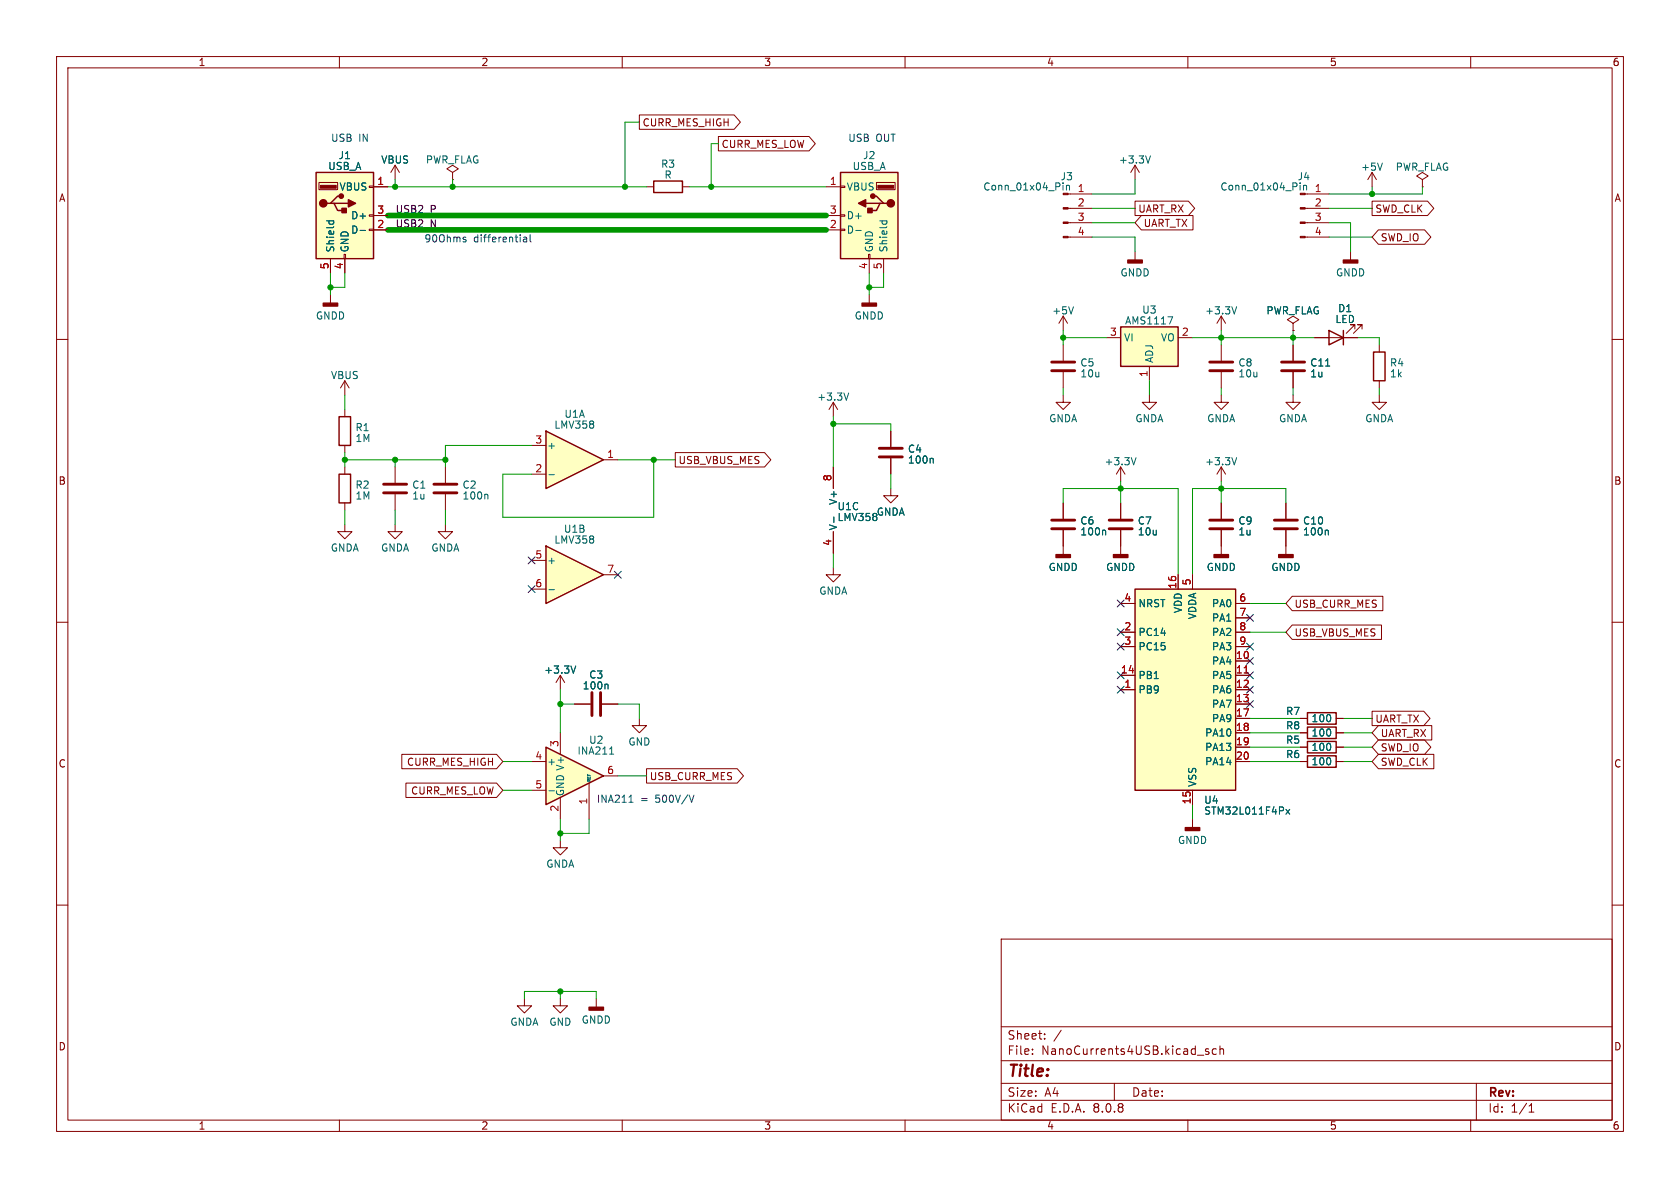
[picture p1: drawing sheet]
<svg xmlns="http://www.w3.org/2000/svg" width="297mm" height="210mm" viewBox="0 0 297 210" stroke-linecap="round" stroke-linejoin="round" font-family="sans-serif">
<g fill="none" stroke="#840000" stroke-width=".18">
<path d="M10 10h277v190h-277zM12 12h273v186h-273zM60 10v2M110 10v2M160 10v2M210 10v2M260 10v2M69.8 29.2l-.7 1.3M69.8 29.2v2.6M69.8 29.2l.8 1.3M238.8 44.5v1.5M10 60h2"/>
<path d="M188 69.9v1.2h1.2l-1.2 1.3-1.3-1.3h1.3M285 60h2M10 110h2M285 110h2M10 160h2M177 166h108v32h-108zM285 160h2M60 198v2M110 198v2M160 198v2M177 194.5h108M177 191.5h108"/>
<path d="M177 187.5h108M177 181.5h108M182.5 186.3v.1M182.5 185.5v.1M184.7 183.6v.1M184.7 182.8v.1M187.6 182.1l-1.3 2M197 191.5v3M210 198v2M213.7 185.5l-.4-.1-.2 .2 .1 .2 .5 .2v.3h-.6M215 185.5l-.4-.1-.3 .3v.4l.2 .2h.5M215.7 185.5l.2-.1 .3 .1 .1 .9"/>
<path d="M215.7 184.9v1.5M260 198v2M261 191.5v6.5M270.3 196.6h.9M270.3 195.5l.4-.4v1.5"/>
</g>
<path d="M237.5 46h2.5v.5h-2.5z" fill="#840000" stroke="#840000" stroke-width=".25"/>
<path d="M96.5 96.5l10.2 5.1-10.2 5.1z" fill="#ffffc2"/>
<path d="M96.5 96.5l10.2 5.1-10.2 5.1z" fill="none" stroke="#840000" stroke-width=".25"/>
<path d="M94 99.1h2.5M94 104.1h2.5M106.7 101.6h2.5M99.1 148.6v1.3h1.2l-1.2 1.2-1.3-1.2h1.3" fill="none" stroke="#840000" stroke-width=".18"/>
<path d="M97 104.2h1" fill="none" stroke="#006464" stroke-width=".18"/>
<path d="M55.9 30.5h10.1v15.2h-10.1z" fill="#ffffc2"/>
<path d="M55.9 30.5h10.1v15.2h-10.1zM58.4 35.9h.7l.6 1.3h1.3M59.1 35.9h2.5M60.3 34.7h-.6l-1.3 1.2h-.6" fill="none" stroke="#840000" stroke-width=".25"/>
<g fill="#840000" stroke="#840000" stroke-width=".25">
<path d="M61.6 35.3l1.3 .6-1.3 .7z"/>
<path d="M60.5 36.8h.7v.8h-.7z"/>
<path d="M57.1 53.6h2.6v.5h-2.6z"/>
<circle cx="57.1" cy="35.9" r=".63"/>
<circle cx="60.3" cy="34.7" r=".38"/>
</g>
<path d="M56.6 32.8h2.8v.5h-2.8z" fill="#840000" stroke="#840000" stroke-width=".18"/>
<path d="M56.4 32.3h3.3v1.2h-3.3zM65.3 38h.7v.2h-.7zM65.3 32.9h.7v.2h-.7zM66 33h2.6M66 38.1h2.6M58.4 45.7v2.6M58.4 52.1v1.5M60.8 45h.3v.7h-.3zM61 45.7v2.6M65.3 40.5h.7v.3h-.7zM66 40.6h2.6" fill="none" stroke="#840000" stroke-width=".18"/>
<path d="M57.7 39h1.3M58.2 39v.4M58.9 39l.1 .4M63.7 40.7h.9" fill="none" stroke="#006464" stroke-width=".18"/>
<path d="M198.1 57.8h10.2v7h-10.2z" fill="#ffffc2"/>
<path d="M198.1 57.8h10.2v7h-10.2zM59.9 73.7h2.1v5h-2.1zM59.9 83.8h2.1v5.1h-2.1z" fill="none" stroke="#840000" stroke-width=".25"/>
<g fill="none" stroke="#840000" stroke-width=".18">
<path d="M200.7 29.2v2.6M200.7 29.2l-.8 1.3M200.7 29.2l.7 1.3M195.6 59.7h2.5M200.7 44.5v1.5M208.3 59.7h2.5M215.9 55.9l-.8 1.3M215.9 55.9v2.5M215.9 55.9l.8 1.3M228.6 57.2l1-.7-1-.6-1 .6 1 .7v1.2M228.6 58.4h.1M61 67.3l-.8 1.3"/>
<path d="M61 67.3v2.6M61 72.4v1.3M61 78.7v1.3M61 67.3l.7 1.3M203.2 69.9v1.2h1.3l-1.3 1.3-1.3-1.3h1.3M203.2 64.8v2.5M215.9 69.9v1.2h1.3l-1.3 1.3-1.3-1.3h1.3M215.9 61v2.8M215.9 65.8v2.8M228.6 61v2.8M228.6 65.8v2.8M61 92.7v1.3h1.2l-1.2 1.3-1.3-1.3h1.3"/>
<path d="M61 82.6v1.2M61 88.9v1.3M69.8 92.7v1.3h1.3l-1.3 1.3-1.2-1.3h1.2M69.8 82.6v2.7M69.8 87.4v2.8M78.7 82.6v2.7M78.7 87.4v2.8M198.1 96.5v1.5M99.1 119.4l-.8 1.3M99.1 119.4v2.5M99.1 119.4l.7 1.3M92.7 176.5v1.3h1.3l-1.3 1.3-1.3-1.3h1.3"/>
<path d="M99.1 176.5v1.3h1.2l-1.2 1.3-1.3-1.3h1.3"/>
</g>
<path d="M203.4 27.6l-.4 1.2M206.5 56h.8l-.5 1.3M218.6 54.2l-.4 1.3M234.4 64.7h.7M86.1 87.4l.1 .2v.6M101.8 117.7l-.4 1.3" fill="none" stroke="#006464" stroke-width=".18"/>
<g fill="#840000" stroke="#840000" stroke-width=".25">
<path d="M199.4 46h2.5v.5h-2.5z"/>
<path d="M196.8 98h2.6v.6h-2.6z"/>
</g>
<path d="M213.9 65.5h4M213.9 64h4M226.6 65.5h4M226.6 64h4M67.8 87.1h4.1M67.8 85.6h4.1M76.7 87.1h4.1M76.7 85.6h4.1" fill="none" stroke="#840000" stroke-width=".51"/>
<path d="M96.5 76.2l10.2 5.1-10.2 5.1z" fill="#ffffc2"/>
<path d="M234.9 58.4l2.6 1.3-2.6 1.3zM237.5 58.4v2.6M96.5 76.2l10.2 5.1-10.2 5.1zM242.8 62.2h2.1v5.1h-2.1z" fill="none" stroke="#840000" stroke-width=".25"/>
<path d="M232.4 59.7h7.6M239.5 58.2v-.8h-.7h.7l-1.5 1.5M240.8 58.2v-.8h-.8h.8l-1.5 1.5M94 78.7h2.5M243.8 61v1.2M243.8 67.3v1.3M94 83.8h2.5M106.7 81.3h2.5" fill="none" stroke="#840000" stroke-width=".18"/>
<path d="M97 83.9h1" fill="none" stroke="#006464" stroke-width=".18"/>
<path d="M148.6 30.5h10.1v15.2h-10.1z" fill="#ffffc2"/>
<path d="M115.6 32h5v2h-5zM148.6 30.5h10.1v15.2h-10.1zM153 35.9h2.6M154.3 34.7h.6l1.3 1.2h.6M156.2 35.9h-.6l-.7 1.3h-1.2" fill="none" stroke="#840000" stroke-width=".25"/>
<g fill="#840000" stroke="#840000" stroke-width=".25">
<path d="M151.8 35.9l1.2-.6v1.3z"/>
<path d="M153.4 36.8h.8v.8h-.8z"/>
<path d="M152.4 53.6h2.5v.5h-2.5z"/>
<circle cx="157.5" cy="35.9" r=".63"/>
<circle cx="154.3" cy="34.7" r=".38"/>
</g>
<path d="M155.2 32.8h2.8v.5h-2.8z" fill="#840000" stroke="#840000" stroke-width=".18"/>
<g fill="none" stroke="#840000" stroke-width=".18">
<path d="M80 30.5l1-.7-1-.6-1 .6 1 .7v1.3M80 31.8h.1M114.3 33h1.3M120.6 33h1.3M146 33h2.6M146 38.1h2.6M148.6 38h.8v.2h-.8zM148.6 32.9h.8v.2h-.8zM154.9 32.3h3.3v1.2h-3.3zM242.6 30.5l-.8 1.3M242.6 30.5v2.5M242.6 30.5l.7 1.3"/>
<path d="M251.5 31.8l1-.7-1-.6-1.1 .6 1.1 .7v1.2M251.5 33h.1M146 40.6h2.6M148.6 40.5h.8v.3h-.8zM153.5 45h.3v.7h-.3zM153.7 45.7v2.6M153.7 52.1v1.5M156.2 45.7v2.6M147.3 71.1v2.6M147.3 71.1l-.7 1.3M147.3 71.1l.8 1.3M147.3 82.6v3.8"/>
<path d="M147.3 94v3.8M147.3 100.3v1.3h1.3l-1.3 1.3-1.3-1.3h1.3"/>
</g>
<path d="M155.5 39h1.3M156 39l-.1 .4M156.7 39l.1 .4M244.4 28.8l-.4 1.3M151.3 40.7h.9M150 69.5l-.4 1.2M147.4 91.4v1" fill="none" stroke="#006464" stroke-width=".18"/>
<path d="M96.5 132.1l10.2 5.1-10.2 5z" fill="#ffffc2"/>
<path d="M96.5 132.1l10.2 5.1-10.2 5z" fill="none" stroke="#840000" stroke-width=".25"/>
<g fill="none" stroke="#840000" stroke-width=".18">
<path d="M188.8 39.4h4.2M188.8 36.8h4.2M188.8 34.3h4.2M230.7 39.4h4.2M230.7 36.8h4.2M230.7 34.3h4.2M188 55.9l-.8 1.3M188 55.9v2.5M188 55.9l.7 1.3M188.8 41.9h4.2M230.7 41.9h4.2M157.5 76.2v2.8"/>
<path d="M228.6 69.9v1.2h1.3l-1.3 1.3-1.3-1.3h1.3M243.8 69.9v1.2h1.3l-1.3 1.3-1.2-1.3h1.2M78.7 92.7v1.3h1.3l-1.3 1.3-1.2-1.3h1.2M157.5 86.4v1.2h1.2l-1.2 1.3-1.3-1.3h1.3M157.5 81v2.8M188 96.5v1.5M94 134.6h2.5M94 139.7h2.5M99.1 129.5v3.9M101.6 124.5h2.8M104.1 138.4v6.4M106.4 124.5h2.8"/>
<path d="M106.7 137.2h2.5M113 127v1.3h1.3l-1.3 1.2-1.2-1.2h1.2M99.1 141v3.8M210.8 144.8v1.5M105.4 176.5v1.6"/>
</g>
<g fill="none" stroke="#006464" stroke-width=".18">
<path d="M187.9 32.8v.8M188.5 32.8v.8M188.5 32.9l.2-.1h.3l.1 .8M229.8 32.8v.8M230.4 32.9l.2-.1h.3l.1 .8M230.4 32.8v.8M189.8 54.2l-.4 1.3M164.8 81l.2 .2v.7M97 139.8h1M103.9 136.9v.2h.5M103.9 137.3v.3h.5M103.9 137.8v.3h.5"/>
<path d="M107.3 120.9l.2 .2v.7M107.8 133.3h.7"/>
</g>
<path d="M155.4 79.2h4.1M155.4 80.8h4.1M104.6 122.4v4.1M106.2 122.4v4.1" fill="none" stroke="#840000" stroke-width=".51"/>
<g fill="#840000" stroke="#840000" stroke-width=".18">
<path d="M188 41.8h.8v.2h-.8z"/>
<path d="M188 39.2h.8v.3h-.8z"/>
<path d="M188 36.7h.8v.3h-.8z"/>
<path d="M188 34.2h.8v.2h-.8z"/>
<path d="M229.9 41.8h.8v.2h-.8z"/>
<path d="M229.9 39.2h.8v.3h-.8z"/>
<path d="M229.9 36.7h.8v.3h-.8z"/>
<path d="M229.9 34.2h.8v.2h-.8z"/>
</g>
<g fill="#840000" stroke="#840000" stroke-width=".25">
<path d="M186.7 98h2.5v.6h-2.5z"/>
<path d="M104.1 178.1h2.6v.5h-2.6z"/>
<path d="M209.5 146.3h2.6v.5h-2.6z"/>
</g>
<path d="M200.7 104.1h17.7v35.6h-17.7z" fill="#ffffc2"/>
<path d="M200.7 104.1h17.7v35.6h-17.7zM231.1 128.5h5.1v2.1h-5.1zM231.1 133.6h5.1v2h-5.1zM231.1 131.1h5.1v2h-5.1zM231.1 126h5.1v2h-5.1z" fill="none" stroke="#840000" stroke-width=".25"/>
<g fill="none" stroke="#840000" stroke-width=".18">
<path d="M66 33h2.6M66 38.1h2.6M113 20.3h16.8l1.1 1.3-1.1 1.3h-16.8zM127 24.1h16l1.1 1.3-1.1 1.3h-16zM200.7 35.6h9.4l1.1 1.2-1.1 1.3h-9.4zM201.8 38.1h9.1v2.5h-9.1l-1.1-1.2zM242.6 35.6h9.8l1.1 1.2-1.1 1.3h-9.8zM58.4 45.7v2.6M61 45.7v2.6M66 40.6h2.6M228.6 58.4h.1M232.4 59.7h2.5"/>
<path d="M237.5 59.7h2.5M243.7 40.6h8.1l1.2 1.3-1.2 1.3h-8.1l-1.1-1.3zM157.5 76.2v2.8M188 61v2.8M188 65.8v2.8M228.6 61v2.8M228.6 65.8v2.8M119.4 80h15.8l1.1 1.3-1.1 1.3h-15.8zM147.3 82.6v3.8M147.3 94v3.8M157.5 81v2.8M188 88.9v2.8"/>
<path d="M188 93.7v2.8M198.1 82.6v2.5M198.1 88.9v2.8M198.1 93.7v2.8M198.1 82.6l-.7 1.2M198.1 82.6l.8 1.2M215.9 82.6l-.8 1.2M215.9 82.6v2.5M215.9 88.9v2.8M215.9 93.7v4.3M215.9 82.6l.8 1.2M227.3 88.9v2.8"/>
<path d="M227.3 93.7v4.3M198.1 119.4h2.6M198.1 111.8h2.6M198.1 114.3h2.6M198.1 106.7h2.6M208.3 101.6v2.5M210.8 101.6v2.5M218.4 116.8h2.6M218.4 119.4h2.6M218.4 111.8h2.6M218.4 114.3h2.6M218.4 106.7h2.6"/>
<path d="M218.4 109.2h2.6M228.4 105.4h16.1v2.6h-16.1l-1.1-1.3zM228.4 110.5h15.8v2.5h-15.8l-1.1-1.2zM71 133.3h16.8l1.1 1.3-1.1 1.3h-16.8zM71.8 138.4h16l1.1 1.3-1.1 1.3h-16zM101.6 124.5h2.8M106.4 124.5h2.8M114.3 135.9h16l1.1 1.3-1.1 1.2h-16zM198.1 121.9h2.6M210.8 139.7v2.5M218.4 121.9h2.6M218.4 124.5h2.6"/>
<path d="M218.4 127h2.6M218.4 129.5h2.6M218.4 132.1h2.6M218.4 134.6h2.6M229.9 127h1.2M229.9 129.5h1.2M229.9 132.1h1.2M229.9 134.6h1.2M236.2 127h1.3M236.2 129.5h1.3M236.2 132.1h1.3M236.2 134.6h1.3"/>
<path d="M242.6 125.7h9.1l1.1 1.3-1.1 1.3h-9.1zM243.7 130.8h8.1l1.2 1.3-1.2 1.3h-8.1l-1.1-1.3zM243.7 133.3h9.8v2.6h-9.8l-1.1-1.3zM243.7 128.3h9.4v2.5h-9.4l-1.1-1.3z"/>
</g>
<path d="M220 119h.7" fill="none" stroke="#a90000" stroke-width=".18"/>
<g fill="none" stroke="#006464" stroke-width=".18">
<path d="M57.7 39h1.3M58.2 39v.4M58.9 39l.1 .4M63.7 40.7h.9M234.4 64.7h.7M147.4 91.4v1M164.8 81l.2 .2v.7M195.3 93.7l.2 .2v.7M200.8 80.9l-.4 1.3M218.6 80.9l-.4 1.3M234.7 93.7l.1 .2v.7M101.8 117.7l-.4 1.3"/>
<path d="M107.3 120.9l.2 .2v.7M227.3 143.1l.7 .8M228 143.1l-.7 .8"/>
</g>
<path d="M185.9 65.5h4.1M185.9 64h4.1M185.9 93.5h4.1M185.9 91.9h4.1M196.1 93.5h4.1M196.1 91.9h4.1M213.9 93.5h4M213.9 91.9h4M225.3 93.5h4.1M225.3 91.9h4.1" fill="none" stroke="#840000" stroke-width=".51"/>
<g fill="#840000" stroke="#840000" stroke-width=".25">
<path d="M226.1 98h2.5v.6h-2.5z"/>
<path d="M214.6 98h2.6v.6h-2.6z"/>
</g>
<path d="M82 42.3l.3 .1 .1 .2-.2 .2h-.2M82 41.9l.3 .1M92.6 42h.5v.8M93.1 42.2l-.4 .1-.2 .2 .2 .3 .4-.1M93.7 41.5v1.1l.2 .2M111.2 141.8h.7M122.7 140.6l-.4 1.2" fill="none" stroke="#0000c2" stroke-width=".18"/>
<g fill="none" stroke="#009600" stroke-width=".18">
<path d="M68.6 33h45.7M69.8 31.8v1.2M80 31.8v1.2M113 21.6h-2.5v11.4M121.9 33h24.1M127 25.4h-1.3v7.6M193 39.4h7.7M193 36.8h7.7M200.7 31.8v2.5h-7.7M234.9 39.4h3.9v5.1M234.9 36.8h7.7M242.6 33v1.3"/>
<path d="M251.5 33v1.3h-16.6M58.4 48.3v3.8M61 48.3v2.5h-2.6M153.7 48.3v3.8M156.2 48.3v2.5h-2.5M188 59.7h7.6M188 58.4v2.6M193 41.9h7.7v2.6M210.8 59.7h21.6M215.9 58.4v2.6M228.6 58.4v2.6M234.9 41.9h7.7"/>
<path d="M240 59.7h3.8v1.3M61 69.9v2.5M94 78.7h-15.3v3.9M147.3 73.7v8.9M147.3 74.9h10.2v1.3M188 68.6v1.3M203.2 67.3v2.6M215.9 68.6v1.3M228.6 68.6v1.3M243.8 68.6v1.3M61 81.3h17.7M61 80v2.6"/>
<path d="M61 90.2v2.5M69.8 81.3v1.3M69.8 90.2v2.5M78.7 90.2v2.5M109.2 81.3h10.2M115.6 81.3v10.1h-26.7v-7.6h5.1M147.3 97.8v2.5M157.5 83.8v2.6M188 88.9v-2.5h20.3v15.2M198.1 85.1v3.8M215.9 85.1v3.8M227.3 88.9v-2.5h-16.5v15.2"/>
<path d="M221 106.7h6.3M221 111.8h6.3M88.9 139.7h5.1M88.9 134.6h5.1M99.1 121.9v7.6M99.1 124.5h2.5M109.2 124.5h3.8v2.5M109.2 137.2h5.1M221 134.6h8.9M221 132.1h8.9M221 127h8.9M221 129.5h8.9"/>
<path d="M237.5 134.6h5.1M237.5 132.1h5.1M237.5 127h5.1M237.5 129.5h5.1M99.1 144.8v3.8M104.1 144.8v2.5h-5M210.8 142.2v2.6M92.7 176.5v-1.2h12.7v1.2M99.1 175.3v1.2"/>
</g>
<path d="M68.6 38.1h77.4M68.6 40.6h77.4" fill="none" stroke="#009600" stroke-width="1"/>
<g fill="none" stroke="#000084" stroke-width=".18">
<path d="M93.4 98.5l1.2 1.2M94.6 98.5l-1.2 1.2M93.4 103.5l1.2 1.2M94.6 103.5l-1.2 1.2M108.6 101l1.2 1.2M109.8 101l-1.2 1.2M197.5 118.8l1.2 1.2M197.5 113.7l1.2 1.2M197.5 106.1l1.2 1.2M197.5 111.2l1.2 1.2M198.7 118.8l-1.2 1.2M198.7 113.7l-1.2 1.2"/>
<path d="M198.7 106.1l-1.2 1.2M198.7 111.2l-1.2 1.2M220.4 113.7l1.2 1.2M220.4 118.8l1.2 1.2M220.4 108.6l1.2 1.2M220.4 116.2l1.2 1.2M221.6 113.7l-1.2 1.2M221.6 118.8l-1.2 1.2M221.6 108.6l-1.2 1.2M221.6 116.2l-1.2 1.2M197.5 121.3l1.2 1.2M198.7 121.3l-1.2 1.2"/>
<path d="M220.4 123.9l1.2 1.2M220.4 121.3l1.2 1.2M221.6 123.9l-1.2 1.2M221.6 121.3l-1.2 1.2"/>
</g>
<g fill="#009600" stroke="#009600" stroke-width=".18">
<circle cx="58.4" cy="50.8" r=".46"/>
<circle cx="69.8" cy="33" r=".46"/>
<circle cx="80" cy="33" r=".46"/>
<circle cx="69.8" cy="81.3" r=".46"/>
<circle cx="61" cy="81.3" r=".46"/>
<circle cx="153.7" cy="50.8" r=".46"/>
<circle cx="147.3" cy="74.9" r=".46"/>
<circle cx="188" cy="59.7" r=".46"/>
<circle cx="228.6" cy="59.7" r=".46"/>
<circle cx="242.6" cy="34.3" r=".46"/>
<circle cx="215.9" cy="59.7" r=".46"/>
<circle cx="99.1" cy="147.3" r=".46"/>
<circle cx="99.1" cy="124.5" r=".46"/>
<circle cx="99.1" cy="175.3" r=".46"/>
<circle cx="115.6" cy="81.3" r=".46"/>
<circle cx="198.1" cy="86.4" r=".46"/>
<circle cx="215.9" cy="86.4" r=".46"/>
<circle cx="110.5" cy="33" r=".46"/>
<circle cx="125.7" cy="33" r=".46"/>
<circle cx="78.7" cy="81.3" r=".46"/>
</g>
<text font-size="2.8" fill="#840000" x="178" y="190.9">Title:</text>
<g font-size="2.1" fill="#840000">
<text x="178" y="184">Sheet:</text>
<text x="178" y="186.7">File:</text>
<text x="184.1" y="186.7">NanoCurrents4USB.kicad_sch</text>
<text x="178" y="196.9">KiCad</text>
<text x="178" y="194.1">Size:</text>
<text x="184.7" y="194.1">A4</text>
<text x="185.7" y="196.9">E.D.A.</text>
<text x="193.3" y="196.9">8.0.8</text>
<text x="200" y="194.1">Date:</text>
<text x="263" y="194.3">Rev:</text>
<text x="263" y="196.9">Id:</text>
<text x="267.1" y="196.9">1/1</text>
</g>
<g font-size="1.8" fill="#840000">
<text x="35" y="11.9">1</text>
<text x="85" y="11.9">2</text>
<text x="135" y="11.9">3</text>
<text x="185" y="11.9">4</text>
<text x="235" y="11.9">5</text>
<text x="285" y="11.9">6</text>
<text x="113.5" y="22.5">CURR_MES_HIGH</text>
<text x="127.5" y="26.4">CURR_MES_LOW</text>
<text x="10.3" y="35.9">A</text>
<text x="285.3" y="35.9">A</text>
<text x="201.1" y="37.8">UART_RX</text>
<text x="202.1" y="40.3">UART_TX</text>
<text x="243" y="37.8">SWD_CLK</text>
<text x="244" y="42.9">SWD_IO</text>
<text x="119.9" y="82.2">USB_VBUS_MES</text>
<text x="10.3" y="85.9">B</text>
<text x="285.3" y="85.9">B</text>
<text x="228.8" y="107.6">USB_CURR_MES</text>
<text x="228.8" y="112.7">USB_VBUS_MES</text>
<text x="243" y="128">UART_TX</text>
<text x="244" y="130.5">UART_RX</text>
<text x="10.3" y="135.9">C</text>
<text x="71.8" y="135.6">CURR_MES_HIGH</text>
<text x="244" y="133">SWD_IO</text>
<text x="244" y="135.6">SWD_CLK</text>
<text x="285.3" y="135.9">C</text>
<text x="72.6" y="140.7">CURR_MES_LOW</text>
<text x="114.8" y="138.1">USB_CURR_MES</text>
<text x="10.3" y="185.9">D</text>
<text x="285.3" y="185.9">D</text>
<text x="35" y="199.9">1</text>
<text x="85" y="199.9">2</text>
<text x="135" y="199.9">3</text>
<text x="185" y="199.9">4</text>
<text x="235" y="199.9">5</text>
<text x="285" y="199.9">6</text>
</g>
<g font-size="1.8" fill="#0000c2">
<text x="58.4" y="25.2">USB</text>
<text x="63.4" y="25.2">IN</text>
<text x="149.9" y="25.2">USB</text>
<text x="154.8" y="25.2">OUT</text>
<text x="74.9" y="42.9">90Ohms</text>
<text x="83.7" y="42.9">differential</text>
<text x="105.4" y="142">INA211</text>
<text x="113.2" y="142">=</text>
<text x="116" y="142">500V/V</text>
</g>
<g font-size="1.8" fill="#006464">
<text x="59.8" y="28.3">J1</text>
<text x="67.3" y="29.1">VBUS</text>
<text x="75.2" y="29.1">PWR_FLAG</text>
<text x="116.8" y="29.9">R3</text>
<text x="152.5" y="28.3">J2</text>
<text x="197.7" y="29.1">+3.3V</text>
<text x="57.9" y="30.3">USB_A</text>
<text x="59.9" y="33.9">VBUS</text>
<text x="117.4" y="31.8">R</text>
<text x="149.6" y="33.9">VBUS</text>
<text x="150.6" y="30.3">USB_A</text>
<text x="173.7" y="33.9">Conn_01x04_Pin</text>
<text x="187.4" y="32.1">J3</text>
<text x="215.6" y="33.9">Conn_01x04_Pin</text>
<text x="229.3" y="32.1">J4</text>
<text x="240.5" y="30.4">+5V</text>
<text x="246.6" y="30.4">PWR_FLAG</text>
<text x="62" y="41.5">D-</text>
<text x="62" y="39">D+</text>
<text x="149.6" y="41.5">D-</text>
<text x="149.6" y="39">D+</text>
<text x="59.3" y="44.7" transform="rotate(-90 59.3 44.7)">Shield</text>
<text x="61.8" y="44.7" transform="rotate(-90 61.8 44.7)">GND</text>
<text x="154.5" y="44.7" transform="rotate(-90 154.5 44.7)">GND</text>
<text x="157.1" y="44.7" transform="rotate(-90 157.1 44.7)">Shield</text>
<text x="198" y="49.1">GNDD</text>
<text x="236.1" y="49.1">GNDD</text>
<text x="55.7" y="56.7">GNDD</text>
<text x="151" y="56.7">GNDD</text>
<text x="185.9" y="55.8">+5V</text>
<text x="198.8" y="57.6">AMS1117</text>
<text x="201.8" y="55.6">U3</text>
<text x="213" y="55.8">+3.3V</text>
<text x="223.8" y="55.8">PWR_FLAG</text>
<text x="236" y="57.3">LED</text>
<text x="236.5" y="55.4">D1</text>
<text x="190.9" y="65">C5</text>
<text x="198.6" y="60.6">VI</text>
<text x="204.1" y="64.3" transform="rotate(-90 204.1 64.3)">ADJ</text>
<text x="205.1" y="60.6">VO</text>
<text x="218.8" y="65">C8</text>
<text x="231.5" y="65">C11</text>
<text x="245.6" y="65">R4</text>
<text x="58.4" y="67.2">VBUS</text>
<text x="144.4" y="71">+3.3V</text>
<text x="190.9" y="66.9">10u</text>
<text x="218.8" y="66.9">10u</text>
<text x="231.5" y="66.9">1u</text>
<text x="245.6" y="66.9">1k</text>
<text x="62.7" y="76.4">R1</text>
<text x="97.9" y="76">LMV358</text>
<text x="99.7" y="74.1">U1A</text>
<text x="185.4" y="74.8">GNDA</text>
<text x="200.6" y="74.8">GNDA</text>
<text x="213.3" y="74.8">GNDA</text>
<text x="226" y="74.8">GNDA</text>
<text x="241.3" y="74.8">GNDA</text>
<text x="62.7" y="78.3">1M</text>
<text x="96.6" y="79.6">+</text>
<text x="160.4" y="80.2">C4</text>
<text x="160.4" y="82.2">100n</text>
<text x="195.2" y="82.5">+3.3V</text>
<text x="213" y="82.5">+3.3V</text>
<text x="62.7" y="86.6">R2</text>
<text x="62.7" y="88.5">1M</text>
<text x="72.8" y="86.6">C1</text>
<text x="72.8" y="88.5">1u</text>
<text x="81.7" y="86.6">C2</text>
<text x="81.7" y="88.5">100n</text>
<text x="148.2" y="89.4" transform="rotate(-90 148.2 89.4)">V+</text>
<text x="99.6" y="94.4">U1B</text>
<text x="148" y="90.4">U1C</text>
<text x="148" y="92.3">LMV358</text>
<text x="148.2" y="93.9" transform="rotate(-90 148.2 93.9)">V-</text>
<text x="154.9" y="91.4">GNDA</text>
<text x="190.9" y="92.9">C6</text>
<text x="190.9" y="94.9">100n</text>
<text x="201.1" y="92.9">C7</text>
<text x="201.1" y="94.9">10u</text>
<text x="218.8" y="92.9">C9</text>
<text x="218.8" y="94.9">1u</text>
<text x="230.3" y="94.9">100n</text>
<text x="230.3" y="92.9">C10</text>
<text x="58.4" y="97.7">GNDA</text>
<text x="67.3" y="97.7">GNDA</text>
<text x="76.2" y="97.7">GNDA</text>
<text x="96.6" y="99.9">+</text>
<text x="97.9" y="96.3">LMV358</text>
<text x="185.3" y="101.1">GNDD</text>
<text x="195.4" y="101.1">GNDD</text>
<text x="213.2" y="101.1">GNDD</text>
<text x="224.7" y="101.1">GNDD</text>
<text x="144.7" y="105.3">GNDA</text>
<text x="201.2" y="107.5">NRST</text>
<text x="214.2" y="107.5">PA0</text>
<text x="201.2" y="112.6">PC14</text>
<text x="209.1" y="108.5" transform="rotate(-90 209.1 108.5)">VDD</text>
<text x="211.7" y="109.6" transform="rotate(-90 211.7 109.6)">VDDA</text>
<text x="214.2" y="110.1">PA1</text>
<text x="214.2" y="112.6">PA2</text>
<text x="96.1" y="119.3">+3.3V</text>
<text x="201.2" y="115.2">PC15</text>
<text x="214.2" y="117.7">PA4</text>
<text x="214.2" y="115.2">PA3</text>
<text x="102.9" y="122.1">100n</text>
<text x="104.1" y="120.2">C3</text>
<text x="201.2" y="122.8">PB9</text>
<text x="201.2" y="120.2">PB1</text>
<text x="214.2" y="120.2">PA5</text>
<text x="214.2" y="122.8">PA6</text>
<text x="214.2" y="125.3">PA7</text>
<text x="104" y="131.7">U2</text>
<text x="111" y="132">GND</text>
<text x="213" y="130.4">PA10</text>
<text x="214.2" y="127.9">PA9</text>
<text x="227.3" y="129.1">R8</text>
<text x="227.3" y="131.7">R5</text>
<text x="227.3" y="126.6">R7</text>
<text x="231.8" y="130.4">100</text>
<text x="231.8" y="127.9">100</text>
<text x="96.6" y="135.5">+</text>
<text x="102" y="133.6">INA211</text>
<text x="213" y="132.9">PA13</text>
<text x="213" y="135.5">PA14</text>
<text x="227.3" y="134.2">R6</text>
<text x="231.8" y="132.9">100</text>
<text x="231.8" y="135.5">100</text>
<text x="99.9" y="140.8" transform="rotate(-90 99.9 140.8)">GND V+</text>
<text x="211.7" y="139.2" transform="rotate(-90 211.7 139.2)">VSS</text>
<text x="212.8" y="142.3">U4</text>
<text x="208.1" y="149.4">GNDD</text>
<text x="212.8" y="144.2">STM32L011F4Px</text>
<text x="96.5" y="153.6">GNDA</text>
<text x="90.1" y="181.5">GNDA</text>
<text x="97" y="181.5">GND</text>
<text x="102.7" y="181.1">GNDD</text>
</g>
<g font-size="1.8" fill="#a90000">
<text x="66.6" y="32.8">1</text>
<text x="146.6" y="32.8">1</text>
<text x="190.4" y="34">1</text>
<text x="232.3" y="34">1</text>
<text x="66.6" y="40.4">2</text>
<text x="66.6" y="37.8">3</text>
<text x="146.6" y="40.4">2</text>
<text x="146.6" y="37.8">3</text>
<text x="190.4" y="36.6">2</text>
<text x="190.4" y="39.1">3</text>
<text x="190.4" y="41.7">4</text>
<text x="232.3" y="36.6">2</text>
<text x="232.3" y="39.1">3</text>
<text x="232.3" y="41.7">4</text>
<text x="58.2" y="47.7" transform="rotate(-90 58.2 47.7)">5</text>
<text x="60.7" y="47.7" transform="rotate(-90 60.7 47.7)">4</text>
<text x="153.4" y="47.7" transform="rotate(-90 153.4 47.7)">4</text>
<text x="156" y="47.7" transform="rotate(-90 156 47.7)">5</text>
<text x="196.1" y="59.4">3</text>
<text x="208.8" y="59.4">2</text>
<text x="202.9" y="66.7" transform="rotate(-90 202.9 66.7)">1</text>
<text x="94.5" y="83.6">2</text>
<text x="94.5" y="78.5">3</text>
<text x="107.2" y="81">1</text>
<text x="147.1" y="85.2" transform="rotate(-90 147.1 85.2)">8</text>
<text x="94.5" y="98.8">5</text>
<text x="107.2" y="101.3">7</text>
<text x="147.1" y="96.6" transform="rotate(-90 147.1 96.6)">4</text>
<text x="94.5" y="103.9">6</text>
<text x="198.7" y="106.4">4</text>
<text x="208" y="104.2" transform="rotate(-90 208 104.2)">16</text>
<text x="210.6" y="103.6" transform="rotate(-90 210.6 103.6)">5</text>
<text x="219" y="106.4">6</text>
<text x="198.7" y="111.5">2</text>
<text x="219" y="109">7</text>
<text x="219" y="111.5">8</text>
<text x="198.1" y="119.1">14</text>
<text x="198.7" y="114">3</text>
<text x="218.4" y="116.6">10</text>
<text x="218.4" y="119.1">11</text>
<text x="219" y="114">9</text>
<text x="198.7" y="121.7">1</text>
<text x="218.4" y="121.7">12</text>
<text x="218.4" y="124.2">13</text>
<text x="218.4" y="126.7">17</text>
<text x="218.4" y="129.3">18</text>
<text x="218.4" y="131.8">19</text>
<text x="94.5" y="134.4">4</text>
<text x="98.8" y="132.2" transform="rotate(-90 98.8 132.2)">3</text>
<text x="107.2" y="136.9">6</text>
<text x="218.4" y="134.4">20</text>
<text x="94.5" y="139.4">5</text>
<text x="98.8" y="143.6" transform="rotate(-90 98.8 143.6)">2</text>
<text x="103.9" y="142.3" transform="rotate(-90 103.9 142.3)">1</text>
<text x="210.6" y="142.3" transform="rotate(-90 210.6 142.3)">15</text>
</g>
<g font-size="1.8" fill="#0f0f0f">
<text x="69.8" y="40.3">USB2_N</text>
<text x="69.8" y="37.8">USB2_P</text>
</g>
<text font-size=".7" fill="#006464" x="104.6" y="138.3" transform="rotate(-90 104.6 138.3)">REF</text>
</svg>
